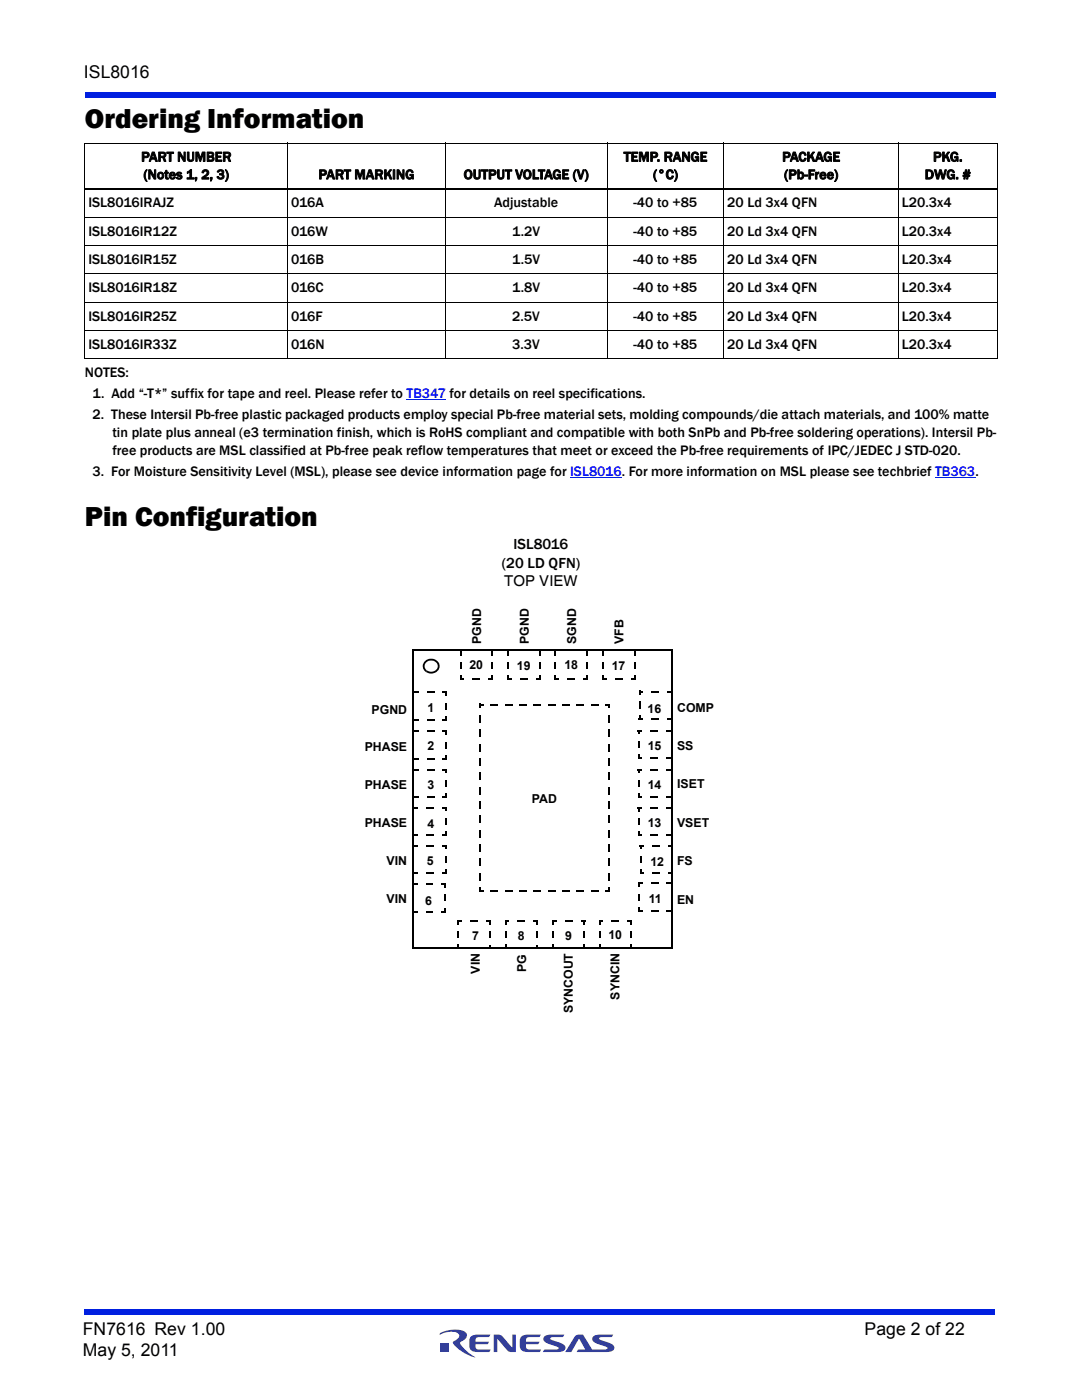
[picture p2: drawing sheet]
<svg xmlns="http://www.w3.org/2000/svg" width="216mm" height="279mm" viewBox="0 0 216 279" stroke-linecap="round" stroke-linejoin="round" font-family="sans-serif">
<g fill="#333f99">
<path d="M98.5 266.3h.7a1.2 1.2 0 0 1 1.1 .5l1.9 2.2v-2.7h.7v3.5h-.7a1.04 1.04 0 0 1-1-.4l-2-2.2v2.6h-.7z"/>
<path d="M93.9 266.8l.8-.4 3.2-.1-.3 .5-2.3 .1a.7 .7 0 0 0-.4 .9h2.7l-.4 .5h-2.3v.4l.2 .5 .2 .1h2.6l-.3 .5h-2.3a1.36 1.36 0 0 1-1.7-1.2l.1-1.5z"/>
<path d="M104 266.8l.8-.4 3.1-.1-.3 .5-2.3 .1a.7 .7 0 0 0-.3 .9h2.7l-.4 .5h-2.3v.4l.1 .5 .3 .1h2.6l-.3 .5h-2.3a1.36 1.36 0 0 1-1.7-1.2l.1-1.5z"/>
<path d="M108.6 266.7l.8-.3 3.2-.1-.3 .5-2.5 .2v.3l.6 .2a3.4 3.4 0 0 1 2.4 1.3 .85 .85 0 0 1-1 1h-3.5l.4-.5h2.1l.6-.1v-.3l-.6-.2a3.4 3.4 0 0 1-2.4-1.3l.1-.5z"/>
<path d="M114.8 266.6a1.8 1.8 0 0 1 1.5-.3l1.9 3h2.3l.7-.1v-.3l-.6-.2a3.4 3.4 0 0 1-2.4-1.3 .85 .85 0 0 1 1-1l3.2-.1-.3 .5-2.5 .2v.3l.6 .2a3.4 3.4 0 0 1 2.4 1.3 .85 .85 0 0 1-1 1h-6.5l.3-.4 1.4-.1-1.2-2.1-1.6 2.6h-1.2z"/>
<path d="M88 268h1.6v1.7h-1.6z"/>
<path d="M87.8 266.1a5.6 5.6 0 0 1 5.1-.2 1.19 1.19 0 0 1-.8 1.8l-.3 .3a6.8 6.8 0 0 0 3 2.9 7.1 7.1 0 0 1-4.4-3l.5-.4a.81 .81 0 0 0 .7-.8 .81 .81 0 0 0-.6-.8 5.3 5.3 0 0 0-3.3 .4z"/>
</g>
<g fill="#001fe0">
<path d="M16.9 261.3h181.7v1h-181.7z"/>
<path d="M16.9 18.4h181.7v1h-181.7z"/>
</g>
<path d="M81.1 79.7h7.9M113.8 95.2h10.3M186.6 95.2h8" fill="none" stroke="#00f" stroke-width=".2"/>
<path d="M16.9 28.6h182.1M16.9 28.6v43h182.1v-43M57.4 28.5v43.1M88.8 28.5v43.1M121.2 28.5v43.1M144.4 28.5v43.1M179.3 28.5v43.1M16.9 43.4h182.1M16.9 49h182.1M16.9 54.7h182.1M16.9 60.3h182.1M16.9 66h182.1" fill="none" stroke="#000" stroke-width=".2"/>
<path d="M16.9 37.8h182.1" fill="none" stroke="#000" stroke-width=".36"/>
<path d="M91.4 183.9h6.3v5.3h-6.3z" fill="#fff"/>
<g fill="#000">
<path d="M91.2 189.2h.4v.2h-.4zM91.2 188.5h.4v.7h-.4zM91.2 187h.4v.2h-.4zM91.2 185.9h.4v1.1h-.4zM91.2 183.7h.4v.9h-.4zM91.4 183.7h.7v.3h-.7zM93.8 183.7h.1v.3h-.1zM93.9 183.7h1.4v.3h-1.4zM97 183.7h.9v.3h-.9zM97.5 183.9h.4v.7h-.4zM97.5 185.9h.4v.2h-.4zM97.5 186.1h.4v1.1h-.4z"/>
<path d="M97.5 188.5h.4v.2h-.4zM97.5 188.7h.4v.7h-.4z"/>
</g>
<path d="M82.6 176.4h6.2v5.5h-6.2z" fill="#fff"/>
<g fill="#000">
<path d="M82.5 176.3h.1v.3h-.1zM82.6 176.3h.7v.3h-.7zM85 176.3h.1v.3h-.1zM85.1 176.3h1.4v.3h-1.4zM88.1 176.3h.9v.3h-.9zM88.6 176.4h.4v.7h-.4zM88.6 178.5h.4v.2h-.4zM88.6 178.7h.4v1.2h-.4zM82.5 181.8h.7v.3h-.7zM83.2 181.8h.1v.3h-.1zM85 181.8h1.3v.3h-1.3zM86.3 181.8h.2v.3h-.2z"/>
<path d="M88.1 181.8h.7v.3h-.7zM88.6 181.3h.4v.8h-.4z"/>
</g>
<path d="M100.9 183.9h6.2v5.3h-6.2z" fill="#fff"/>
<g fill="#000">
<path d="M100.7 189.2h.3v.2h-.3zM100.7 188.5h.3v.7h-.3zM100.7 187h.3v.2h-.3zM100.7 185.9h.3v1.1h-.3zM100.7 183.7h.3v.9h-.3zM100.9 183.7h.7v.3h-.7zM103.2 183.7h.2v.3h-.2zM103.4 183.7h1.4v.3h-1.4zM106.4 183.7h.9v.3h-.9zM107 183.9h.3v.7h-.3zM107 185.9h.3v.2h-.3zM107 186.1h.3v1.1h-.3z"/>
<path d="M107 188.5h.3v.2h-.3zM107 188.7h.3v.7h-.3z"/>
</g>
<path d="M110.3 183.9h6.3v5.3h-6.3z" fill="#fff"/>
<path d="M110.2 189.2h.3v.2h-.3zM110.2 188.5h.3v.7h-.3zM110.2 187h.3v.2h-.3zM110.2 185.9h.3v1.1h-.3zM110.2 183.7h.3v.9h-.3zM110.3 183.7h.7v.3h-.7zM112.7 183.7h1.5v.3h-1.5zM115.9 183.7h.9v.3h-.9zM116.4 183.9h.4v.7h-.4zM116.4 185.9h.4v1.3h-.4zM116.4 188.5h.4v.9h-.4z" fill="#000"/>
<path d="M84.7 132.2a1.49 1.49 0 0 1 1.8-.6 1.49 1.49 0 0 1 1 1.6 1.52 1.52 0 0 1-1.6 1 1.52 1.52 0 0 1-1.4-1.4z" fill-rule="evenodd" fill="#fff"/>
<path d="M85.2 133.8l.5 .2h.8l.7-.5 .2-.6h.3l-.2 .8-.8 .6-.7 .1-.7-.1-.3-.2zM84.7 132.1a1.69 1.69 0 0 1 1.8-.7 1.69 1.69 0 0 1 1.2 1.5h-.3l-.2-.5-.6-.5h-1.1l-.5 .3-.2 .4v.7l.4 .5-.2 .3-.4-.4-.3-.7z" fill="#000"/>
<path d="M95.8 140.6h25.7v37.2h-25.7z" fill="#fff"/>
<g fill="#000">
<path d="M82.7 138h.8v.4h-.8zM85.2 138h1.5v.4h-1.5zM88.3 138h.9v.4h-.9zM88.9 138.2h.3v.7h-.3zM82.7 143.5h.8v.3h-.8zM82.7 153.4h.8v.4h-.8zM82.7 158.9h.8v.3h-.8zM82.7 145.8h.8v.4h-.8zM82.7 151.3h.7v.3h-.7zM83.4 151.3h.1v.3h-.1zM85.2 143.5h1.5v.3h-1.5zM85.2 153.4h1.5v.4h-1.5z"/>
<path d="M85.2 158.9h1.5v.3h-1.5zM85.2 145.8h1.5v.4h-1.5zM85.2 151.3h1.3v.3h-1.3zM86.5 151.3h.2v.3h-.2zM88.3 143.5h.7v.3h-.7zM88.3 153.4h.9v.4h-.9zM88.3 158.9h.7v.3h-.7zM88.3 145.8h.9v.4h-.9zM88.3 151.3h.7v.3h-.7zM88.9 140.2h.3v1.4h-.3zM88.9 142.9h.3v.9h-.3zM88.9 153.6h.3v.7h-.3z"/>
<path d="M88.9 155.6h.3v1.4h-.3zM88.9 158.3h.3v.9h-.3zM88.9 146h.3v.7h-.3zM88.9 148h.3v1.4h-.3zM88.9 150.7h.3v.9h-.3zM95.6 140.5h.4v.8h-.4zM95.6 157.1h.4v1.4h-.4zM95.6 154.2h.4v1.5h-.4zM95.6 151.4h.4v1.4h-.4zM95.6 148.5h.4v1.4h-.4zM95.6 145.6h.4v1.5h-.4zM95.6 142.8h.4v1.4h-.4z"/>
<path d="M95.8 140.5h.7v.3h-.7zM97.9 140.5h1.5v.3h-1.5zM100.8 140.5h1.4v.3h-1.4zM103.6 140.5h1.5v.3h-1.5zM106.5 140.5h1.4v.3h-1.4zM109.3 140.5h1.5v.3h-1.5zM112.2 140.5h1.4v.3h-1.4zM115.1 140.5h1.4v.3h-1.4zM117.9 140.5h1.4v.3h-1.4zM120.8 140.5h.9v.3h-.9zM121.3 140.6h.4v.7h-.4zM121.3 142.8h.4v1.4h-.4z"/>
<path d="M121.3 145.6h.4v1.5h-.4zM121.3 148.5h.4v1.4h-.4zM121.3 151.4h.4v1.4h-.4zM121.3 154.2h.4v1.5h-.4zM121.3 157.1h.4v1.4h-.4zM82.5 168.6h.9v.4h-.9zM82.5 174.1h.9v.3h-.9zM82.5 161h.9v.4h-.9zM82.5 166.5h.9v.3h-.9zM85 168.6h1.6v.4h-1.6zM85 174.1h1.6v.3h-1.6zM85 161h1.6v.4h-1.6z"/>
<path d="M85 166.5h1.6v.3h-1.6zM88.2 168.6h.9v.4h-.9zM88.2 174.1h.7v.3h-.7zM88.2 161h.9v.4h-.9zM88.2 166.5h.7v.3h-.7zM88.7 168.8h.4v.7h-.4zM88.7 170.8h.4v1.4h-.4zM88.7 173.5h.4v.9h-.4zM88.7 161.2h.4v.7h-.4zM88.7 163.2h.4v1.4h-.4zM88.7 165.9h.4v.9h-.4zM95.6 177.7h.9v.3h-.9z"/>
<path d="M95.6 177.1h.4v.7h-.4zM95.6 174.3h.4v1.4h-.4zM95.6 171.4h.4v1.4h-.4zM95.6 168.5h.4v1.5h-.4zM95.6 165.7h.4v1.4h-.4zM95.6 162.8h.4v1.4h-.4zM95.6 159.9h.4v1.5h-.4zM97.9 177.7h1.5v.3h-1.5zM100.8 177.7h1.4v.3h-1.4zM103.6 177.7h1.5v.3h-1.5zM106.5 177.7h1.4v.3h-1.4zM109.3 177.7h1.5v.3h-1.5z"/>
<path d="M112.2 177.7h1.4v.3h-1.4zM115.1 177.7h1.4v.3h-1.4zM117.9 177.7h1.4v.3h-1.4zM120.8 177.7h.7v.3h-.7zM121.3 159.9h.4v1.5h-.4zM121.3 162.8h.4v1.4h-.4zM121.3 165.7h.4v1.4h-.4zM121.3 168.5h.4v1.5h-.4zM121.3 171.4h.4v1.4h-.4zM121.3 174.3h.4v1.4h-.4zM121.3 177.1h.4v.9h-.4z"/>
</g>
<path d="M119.6 183.8h6.3v5.4h-6.3z" fill="#fff"/>
<g fill="#000">
<path d="M127.3 145.6h.8v.4h-.8zM127.3 145.8h.3v.7h-.3zM127.3 147.9h.3v1.3h-.3zM127.3 150.6h.3v.9h-.3zM127.3 153.4h.8v.4h-.8zM127.3 153.6h.3v.7h-.3zM127.3 155.6h.3v1.4h-.3zM127.3 158.3h.3v.9h-.3zM127.4 151.1h.7v.4h-.7zM127.4 158.9h.7v.3h-.7zM129.8 145.6h1.5v.4h-1.5zM129.8 151.1h1.5v.4h-1.5z"/>
<path d="M129.8 153.4h1.5v.4h-1.5zM129.8 158.9h1.5v.3h-1.5zM132.9 145.6h.9v.4h-.9zM132.9 151.1h.9v.4h-.9zM132.9 153.4h.9v.4h-.9zM132.9 158.9h.9v.3h-.9zM127.3 161.1h.8v.3h-.8zM127.3 161.2h.3v.7h-.3zM127.3 163.3h.3v1.3h-.3zM127.3 166h.3v.9h-.3zM127.4 176.1h.9v.4h-.9zM127.4 176.3h.4v.7h-.4z"/>
<path d="M127.4 178.4h.4v1.3h-.4zM127.4 166.5h.7v.4h-.7zM127.7 168.6h.8v.4h-.8zM127.7 168.8h.3v.7h-.3zM127.7 170.8h.3v.2h-.3zM127.7 171h.3v1.2h-.3zM127.7 173.5h.3v.9h-.3zM127.8 174.1h.7v.3h-.7zM129.8 161.1h1.5v.3h-1.5zM129.8 166.5h1.5v.4h-1.5zM129.9 176.1h1.5v.4h-1.5zM130.2 168.6h1.3v.4h-1.3z"/>
<path d="M130.2 174.1h.1v.3h-.1zM130.3 174.1h1.4v.3h-1.4zM131.5 168.6h.2v.4h-.2zM132.9 161.1h.9v.3h-.9zM132.9 166.5h.9v.4h-.9zM133.1 176.1h.8v.4h-.8zM133.3 168.6h.7v.4h-.7zM133.3 174.1h.2v.3h-.2zM133.5 174.1h.7v.3h-.7zM134 168.6h.2v.4h-.2zM119.4 188.5h.4v.9h-.4zM119.4 185.8h.4v1.4h-.4z"/>
<path d="M119.4 183.7h.4v.8h-.4zM119.6 183.7h.7v.3h-.7zM122 183.7h1.5v.3h-1.5zM125.2 183.7h.9v.3h-.9zM125.7 183.8h.4v.7h-.4zM125.7 185.8h.4v1.4h-.4zM125.7 188.5h.4v.9h-.4zM127.4 181.1h.4v.8h-.4zM127.6 181.6h.7v.3h-.7zM129.9 181.6h1.5v.3h-1.5zM133.1 181.6h.8v.3h-.8z"/>
</g>
<path d="M101.4 130.1h6.3v5.4h-6.3z" fill="#fff"/>
<g fill="#000">
<path d="M101.2 129.9h.4v.2h-.4zM101.2 130.1h.4v.7h-.4zM101.2 132.1h.4v.2h-.4zM101.2 132.3h.4v1.2h-.4zM101.2 134.8h.4v.9h-.4zM101.4 135.3h.7v.4h-.7zM103.7 135.3h.2v.4h-.2zM103.9 135.3h1.4v.4h-1.4zM107 135.3h.8v.4h-.8zM107.5 134.8h.3v.7h-.3zM107.5 133.3h.3v.2h-.3zM107.5 132.1h.3v1.2h-.3z"/>
<path d="M107.5 130.6h.3v.2h-.3zM107.5 129.9h.3v.7h-.3z"/>
</g>
<path d="M91.9 130.1h6.3v5.4h-6.3z" fill="#fff"/>
<g fill="#000">
<path d="M91.7 129.9h.4v.2h-.4zM91.7 130.1h.4v.7h-.4zM91.7 132.1h.4v.2h-.4zM91.7 132.3h.4v1.2h-.4zM91.7 134.8h.4v.9h-.4zM91.9 135.3h.7v.4h-.7zM94.3 135.3h.1v.4h-.1zM94.4 135.3h1.4v.4h-1.4zM97.5 135.3h.9v.4h-.9zM98 134.8h.4v.7h-.4zM98 133.3h.4v.2h-.4zM98 132.1h.4v1.2h-.4z"/>
<path d="M98 130.6h.4v.2h-.4zM98 129.9h.4v.7h-.4z"/>
</g>
<path d="M110.8 130.1h6.3v5.4h-6.3z" fill="#fff"/>
<g fill="#000">
<path d="M110.7 129.9h.3v.2h-.3zM110.7 130.1h.3v.7h-.3zM110.7 132.1h.3v.2h-.3zM110.7 132.3h.3v1.2h-.3zM110.7 134.8h.3v.9h-.3zM110.8 135.3h.7v.4h-.7zM113.2 135.3h.2v.4h-.2zM113.4 135.3h1.4v.4h-1.4zM116.4 135.3h.9v.4h-.9zM117 134.8h.3v.7h-.3zM117 133.3h.3v.2h-.3zM117 132.1h.3v1.2h-.3z"/>
<path d="M117 130.6h.3v.2h-.3zM117 129.9h.3v.7h-.3z"/>
</g>
<path d="M120.3 130.1h6.3v5.4h-6.3z" fill="#fff"/>
<g fill="#000">
<path d="M120.1 129.9h.4v.2h-.4zM120.1 130.1h.4v.7h-.4zM120.1 132.1h.4v.2h-.4zM120.1 132.3h.4v1.2h-.4zM120.1 134.8h.4v.9h-.4zM120.3 135.3h.7v.4h-.7zM122.7 135.3h.2v.4h-.2zM122.9 135.3h1.3v.4h-1.3zM125.9 135.3h.9v.4h-.9zM126.4 134.8h.4v.7h-.4zM126.4 133.3h.4v.2h-.4zM126.4 132.1h.4v1.2h-.4z"/>
<path d="M126.4 130.6h.4v.2h-.4zM126.4 129.9h.4v.7h-.4z"/>
</g>
<path d="M127.6 138h6.2v5.5h-6.2z" fill="#fff"/>
<g fill="#000">
<path d="M127.5 137.9h.3v.8h-.3zM127.6 137.9h.7v.3h-.7zM130 137.9h.1v.3h-.1zM130.1 137.9h1.4v.3h-1.4zM133.1 137.9h.2v.3h-.2zM133.3 137.9h.7v.3h-.7zM127.5 143.3h.8v.4h-.8zM127.5 142.8h.3v.7h-.3zM127.5 141.3h.3v.2h-.3zM127.5 140.1h.3v1.2h-.3zM130 143.3h1.3v.4h-1.3zM131.3 143.3h.2v.4h-.2z"/>
<path d="M133.1 143.3h.7v.4h-.7zM133.8 143.3h.2v.4h-.2z"/>
</g>
<path d="M82.4 129.8h51.8M82.4 129.6v59.6M134 129.8v59.6M82.2 189.2h51.8" fill="none" stroke="#000" stroke-width=".36"/>
<g font-size="5.6">
<text x="16.9" y="25.6">Ordering Information</text>
<text x="16.9" y="105">Pin Configuration</text>
</g>
<g font-size="3.5">
<text x="16.7" y="15.6">ISL8016</text>
<text x="16.5" y="266.5">FN7616 Rev 1.00</text>
<text x="172.5" y="266.5">Page 2 of 22</text>
<text x="16.5" y="270.7">May 5, 2011</text>
</g>
<g font-size="3">
<text x="100.1" y="113.3">(20 LD QFN)</text>
<text x="102.5" y="109.6">ISL8016</text>
<text x="100.6" y="117">TOP VIEW</text>
</g>
<g font-size="2.8">
<text x="28.2" y="32.2">PART NUMBER</text>
<text x="28.6" y="35.8">(Notes 1, 2, 3)</text>
<text x="63.6" y="35.8">PART MARKING</text>
<text x="92.5" y="35.8">OUTPUT VOLTAGE (V)</text>
<text x="124.5" y="32.2">TEMP. RANGE</text>
<text x="130.3" y="35.8">(°C)</text>
<text x="156.1" y="32.2">PACKAGE</text>
<text x="156.5" y="35.8">(Pb-Free)</text>
<text x="184.5" y="35.8">DWG. #</text>
<text x="186.2" y="32.2">PKG.</text>
<text x="17.6" y="41.4">ISL8016IRAJZ</text>
<text x="58.1" y="41.4">016A</text>
<text x="98.6" y="41.4">Adjustable</text>
<text x="126.4" y="41.4">-40 to +85</text>
<text x="145.1" y="41.4">20 Ld 3x4 QFN</text>
<text x="180" y="41.4">L20.3x4</text>
<text x="17.6" y="47">ISL8016IR12Z</text>
<text x="58.1" y="47">016W</text>
<text x="102.2" y="47">1.2V</text>
<text x="126.4" y="47">-40 to +85</text>
<text x="145.1" y="47">20 Ld 3x4 QFN</text>
<text x="180" y="47">L20.3x4</text>
<text x="17.6" y="52.7">ISL8016IR15Z</text>
<text x="58.1" y="52.7">016B</text>
<text x="102.2" y="52.7">1.5V</text>
<text x="126.4" y="52.7">-40 to +85</text>
<text x="145.1" y="52.7">20 Ld 3x4 QFN</text>
<text x="180" y="52.7">L20.3x4</text>
<text x="17.6" y="58.3">ISL8016IR18Z</text>
<text x="58.1" y="58.3">016C</text>
<text x="102.2" y="58.3">1.8V</text>
<text x="126.4" y="58.3">-40 to +85</text>
<text x="145.1" y="58.3">20 Ld 3x4 QFN</text>
<text x="180" y="58.3">L20.3x4</text>
<text x="17.6" y="64">ISL8016IR25Z</text>
<text x="58.1" y="64">016F</text>
<text x="102.2" y="64">2.5V</text>
<text x="126.4" y="64">-40 to +85</text>
<text x="145.1" y="64">20 Ld 3x4 QFN</text>
<text x="180" y="64">L20.3x4</text>
<text x="17.6" y="69.6">ISL8016IR33Z</text>
<text x="58.1" y="69.6">016N</text>
<text x="102.2" y="69.6">3.3V</text>
<text x="126.4" y="69.6">-40 to +85</text>
<text x="145.1" y="69.6">20 Ld 3x4 QFN</text>
<text x="180" y="69.6">L20.3x4</text>
<text x="16.9" y="75.2">NOTES:</text>
<text x="18.5" y="83.7">2. These Intersil Pb-free plastic packaged products employ special Pb-free material sets, molding compounds/die attach materials, and 100% matte</text>
<text x="18.5" y="79.5">1. Add “-T*” suffix for tape and reel. Please refer to TB347 for details on reel specifications.</text>
<text x="22.4" y="87.2">tin plate plus anneal (e3 termination finish, which is RoHS compliant and compatible with both SnPb and Pb-free soldering operations). Intersil Pb-</text>
<text x="18.5" y="95">3. For Moisture Sensitivity Level (MSL), please see device information page for ISL8016. For more information on MSL please see techbrief TB363.</text>
<text x="22.4" y="90.8">free products are MSL classified at Pb-free peak reflow temperatures that meet or exceed the Pb-free requirements of IPC/JEDEC J STD-020.</text>
</g>
<g font-size="2.5">
<text x="96" y="128.5" transform="rotate(-90 96 128.5)">PGND</text>
<text x="105.5" y="128.5" transform="rotate(-90 105.5 128.5)">PGND</text>
<text x="115" y="128.5" transform="rotate(-90 115 128.5)">SGND</text>
<text x="124.4" y="128.5" transform="rotate(-90 124.4 128.5)">VFB</text>
<text x="93.7" y="133.6">20</text>
<text x="103.1" y="133.7">19</text>
<text x="112.6" y="133.6">18</text>
<text x="122.1" y="133.8">17</text>
<text x="74.1" y="142.4">PGND</text>
<text x="85.3" y="142">1</text>
<text x="129.2" y="142.2">16</text>
<text x="135.1" y="142">COMP</text>
<text x="72.8" y="150">PHASE</text>
<text x="85.3" y="149.8">2</text>
<text x="129.2" y="149.7">15</text>
<text x="135.1" y="149.7">SS</text>
<text x="72.8" y="157.5">PHASE</text>
<text x="85.3" y="157.5">3</text>
<text x="106.1" y="160.3">PAD</text>
<text x="129.2" y="157.4">14</text>
<text x="135.1" y="157.3">ISET</text>
<text x="72.8" y="165.1">PHASE</text>
<text x="85.3" y="165.2">4</text>
<text x="129.2" y="165.1">13</text>
<text x="135.1" y="165">VSET</text>
<text x="77.2" y="172.7">VIN</text>
<text x="85.2" y="172.7">5</text>
<text x="129.8" y="172.9">12</text>
<text x="135.1" y="172.7">FS</text>
<text x="77.2" y="180.2">VIN</text>
<text x="84.9" y="180.7">6</text>
<text x="129.4" y="180.2">11</text>
<text x="135.1" y="180.3">EN</text>
<text x="94.2" y="187.7">7</text>
<text x="103.3" y="187.6">8</text>
<text x="112.8" y="187.7">9</text>
<text x="121.4" y="187.5">10</text>
<text x="95.7" y="194.3" transform="rotate(-90 95.7 194.3)">VIN</text>
<text x="105" y="194" transform="rotate(-90 105 194)">PG</text>
<text x="114.3" y="202.2" transform="rotate(-90 114.3 202.2)">SYNCOUT</text>
<text x="123.6" y="199.5" transform="rotate(-90 123.6 199.5)">SYNCIN</text>
</g>
</svg>
